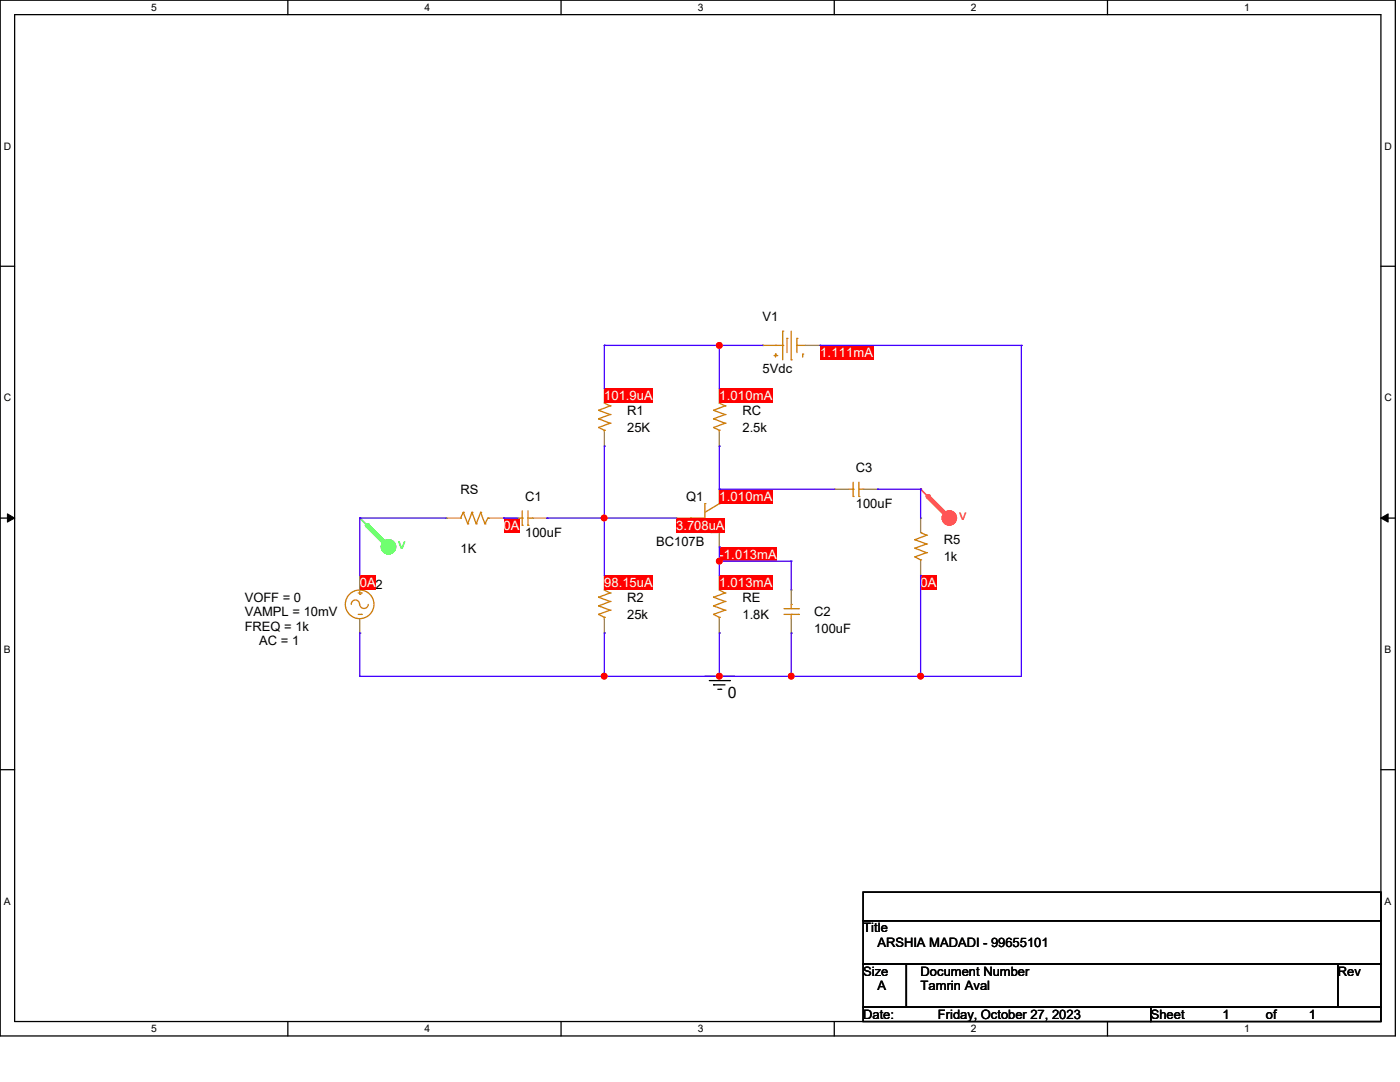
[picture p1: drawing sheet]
<svg xmlns="http://www.w3.org/2000/svg" width="279mm" height="216mm" viewBox="0 0 279 216" stroke-linecap="round" stroke-linejoin="round" font-family="sans-serif">
<path d="M0 0h278.5v206.7h-278.5zM2.9 2.9h272.7v200.9h-272.7z" fill="none" stroke="#000" stroke-width=".25"/>
<g fill="#fff">
<path d="M30.2 .3h1.1v2.3h-1.1z"/>
<path d="M30.2 204.1h1.1v2.3h-1.1z"/>
</g>
<path d="M57.4 0v2.9M57.4 203.8v2.9" fill="none" stroke="#000" stroke-width=".25"/>
<g fill="#fff">
<path d="M84.7 .3h1.1v2.3h-1.1z"/>
<path d="M84.7 204.1h1.1v2.3h-1.1z"/>
</g>
<path d="M112 0v2.9M112 203.8v2.9" fill="none" stroke="#000" stroke-width=".25"/>
<g fill="#fff">
<path d="M139.2 .3h1.1v2.3h-1.1z"/>
<path d="M139.2 204.1h1.1v2.3h-1.1z"/>
</g>
<path d="M166.5 0v2.9M166.5 203.8v2.9" fill="none" stroke="#000" stroke-width=".25"/>
<g fill="#fff">
<path d="M193.8 .3h1.1v2.3h-1.1z"/>
<path d="M193.8 204.1h1.1v2.3h-1.1z"/>
</g>
<path d="M221 0v2.9M221 203.8v2.9" fill="none" stroke="#000" stroke-width=".25"/>
<g fill="#fff">
<path d="M248.3 .3h1.1v2.3h-1.1z"/>
<path d="M248.3 204.1h1.1v2.3h-1.1z"/>
<path d="M.8 28h1.4v2.3h-1.4z"/>
<path d="M276.3 28h1.4v2.3h-1.4z"/>
<path d="M.8 78.2h1.4v2.3h-1.4z"/>
<path d="M276.3 78.2h1.4v2.3h-1.4z"/>
</g>
<path d="M0 53.1h2.9M275.6 53.1h2.9" fill="none" stroke="#000" stroke-width=".25"/>
<g fill="#fff">
<path d="M.8 128.5h1.3v2.2h-1.3z"/>
<path d="M276.3 128.5h1.3v2.2h-1.3z"/>
</g>
<path d="M0 103.4h2.9M275.6 103.4h2.9" fill="none" stroke="#000" stroke-width=".25"/>
<path d="M1.5 102.5l1.4 .9-1.4 .8zM275.6 103.4l1.4-.9v1.7z" fill="#000" stroke="#000" stroke-width=".2"/>
<g fill="#fff">
<path d="M.8 178.7h1.3v2.2h-1.3z"/>
<path d="M276.3 178.7h1.3v2.2h-1.3z"/>
</g>
<g fill="none" stroke="#000" stroke-width=".25">
<path d="M140.7 135h5.7M141.6 135.8h4M142.4 136.7h.1M142.4 136.7h2.3M143.3 137.5h.5M143.8 137.5h.1M145.6 135.8h.1M146.4 135h.1M0 153.6h2.9M275.6 153.6h2.9M172.3 178h103.3v5.7h-103.3zM172.3 183.7h103.3v8.7h-103.3z"/>
<path d="M172.3 192.4h8.6v8.6h-8.6zM180.9 192.4h86.1v8.6h-86.1zM267 192.4h8.6v8.6h-8.6zM172.3 201h57.4v2.8h-57.4zM229.7 201h45.9v2.8h-45.9z"/>
</g>
<circle cx="77.5" cy="109.1" r="1.42" fill="#5f5" stroke="#5f5" stroke-width=".25"/>
<path d="M71.8 103.4h.1M71.8 103.4l5.8 5.7" fill="none" stroke="#5f5" stroke-width=".25"/>
<path d="M73.2 104.8l4.4 4.3" fill="none" stroke="#5f5" stroke-width=".85"/>
<circle cx="73.2" cy="104.8" r=".42" fill="#5f5"/>
<circle cx="189.5" cy="103.4" r="1.42" fill="#f55" stroke="#f55" stroke-width=".25"/>
<path d="M183.7 97.6h.1M183.7 97.6l5.8 5.8" fill="none" stroke="#f55" stroke-width=".25"/>
<path d="M185.2 99.1l4.3 4.3" fill="none" stroke="#f55" stroke-width=".85"/>
<circle cx="185.2" cy="99.1" r=".42" fill="#f55"/>
<circle cx="77.5" cy="109.1" r="1.42" fill="#5f5" stroke="#5f5" stroke-width=".25"/>
<path d="M71.8 103.4h.1M71.8 103.4l5.8 5.7" fill="none" stroke="#5f5" stroke-width=".25"/>
<path d="M73.2 104.8l4.4 4.3" fill="none" stroke="#5f5" stroke-width=".85"/>
<circle cx="73.2" cy="104.8" r=".42" fill="#5f5"/>
<circle cx="189.5" cy="103.4" r="1.42" fill="#f55" stroke="#f55" stroke-width=".25"/>
<path d="M183.7 97.6h.1M183.7 97.6l5.8 5.8" fill="none" stroke="#f55" stroke-width=".25"/>
<path d="M185.2 99.1l4.3 4.3" fill="none" stroke="#f55" stroke-width=".85"/>
<circle cx="185.2" cy="99.1" r=".42" fill="#f55"/>
<circle cx="77.5" cy="109.1" r="1.42" fill="#5f5" stroke="#5f5" stroke-width=".25"/>
<path d="M71.8 103.4h.1M71.8 103.4l5.8 5.7" fill="none" stroke="#5f5" stroke-width=".25"/>
<path d="M73.2 104.8l4.4 4.3" fill="none" stroke="#5f5" stroke-width=".85"/>
<circle cx="73.2" cy="104.8" r=".42" fill="#5f5"/>
<circle cx="189.5" cy="103.4" r="1.42" fill="#f55" stroke="#f55" stroke-width=".25"/>
<path d="M183.7 97.6h.1M183.7 97.6l5.8 5.8" fill="none" stroke="#f55" stroke-width=".25"/>
<path d="M185.2 99.1l4.3 4.3" fill="none" stroke="#f55" stroke-width=".85"/>
<circle cx="185.2" cy="99.1" r=".42" fill="#f55"/>
<g fill="none" stroke="#cc8006" stroke-width=".25">
<path d="M182.6 111.1h.1M182.6 109.4h.1M182.6 107.7h.1M182.6 111.1l1.1 .6M182.6 109.4l2.3 .9M182.6 107.7l2.3 .8M183.7 106.3h.1M183.7 111.7h.1M183.7 106.3l1.2 .5M183.7 111.7v.3M184.9 110.3h.1M184.9 108.5h.1"/>
<path d="M184.9 106.8h.1M184.9 110.3l-2.3 .8M184.9 108.5l-2.3 .9M184.9 106.8l-2.3 .9"/>
</g>
<path d="M183.7 103.4h.1M183.7 114.9h.1M183.7 103.4v2.9M183.7 112v2.9" fill="none" stroke="#a84" stroke-width=".25"/>
<path d="M183.7 114.9h3.2v2.8h-3.2z" fill="#f00"/>
<g fill="none" stroke="#cc8006" stroke-width=".25">
<path d="M71.5 118.3h.6M71.8 118.6h.1M71.8 118v.6M72.1 118.3h.1M71.5 122.6h.6M71.8 120.6a.83 .83 0 0 0-.9-.9 .83 .83 0 0 0-.8 .9M72.1 122.6h.1M73.5 120.6a.85 .85 0 0 1-.9 .8 .85 .85 0 0 1-.8-.8"/>
<circle cx="71.8" cy="120.6" r="2.86"/>
</g>
<path d="M71.8 114.9h.1M71.8 114.9v2.8" fill="none" stroke="#a84" stroke-width=".25"/>
<path d="M71.8 114.9h3.2v2.8h-3.2z" fill="#f00"/>
<path d="M143.6 77.6h.1M143.6 77.6v2.8M71.8 126.3h.1M71.8 123.5v2.8" fill="none" stroke="#a84" stroke-width=".25"/>
<g fill="none" stroke="#cc8006" stroke-width=".25">
<path d="M142.4 85.3h.1M142.4 83.6h.1M142.4 81.9h.1M142.4 85.3l1.2 .6M142.4 83.6l2.3 .9M142.4 81.9l2.3 .8M143.6 80.4h.1M143.6 85.9h.1M143.6 80.4l1.1 .6M143.6 85.9v.2M144.7 84.5h.1M144.7 82.7h.1"/>
<path d="M144.7 81h.1M144.7 84.5l-2.3 .8M144.7 82.7l-2.3 .9M144.7 81l-2.3 .9"/>
</g>
<path d="M143.6 77.6h10.6v2.8h-10.6z" fill="#f00"/>
<path d="M143.6 89h.1M143.6 86.1v2.9M89 103.4h.1M89 103.4h2.9M97.6 103.4h2.9M100.5 103.4h.1" fill="none" stroke="#a84" stroke-width=".25"/>
<g fill="none" stroke="#cc8006" stroke-width=".25">
<path d="M91.9 103.4h.1M92.5 102.2h.1M92.5 102.2l.8 2.3M92.5 102.2l-.6 1.2M93.3 104.5h.1M94.2 102.2h.1M94.2 102.2l.8 2.3M94.2 102.2l-.9 2.3M95 104.5h.1M95.9 102.2h.1M95.9 102.2l.9 2.3M95.9 102.2l-.9 2.3"/>
<path d="M96.8 104.5h.1M97.4 103.4h.1M97.4 103.4l-.6 1.1M97.4 103.4h.2"/>
</g>
<path d="M100.5 103.4h3.2v2.9h-3.2z" fill="#f00"/>
<path d="M137.8 103.4h.1M137.8 103.4h2.9M140.7 100.5h.1M140.7 100.5v5.8M140.7 104.5l2.9 1.8M141.9 106.3h.1M141.9 106.3h1.7M142.7 104.8h.1M142.7 104.8l.9 1.5M143.6 100.5h.1M143.6 106.3h.1M143.6 100.5l-2.9 1.7" fill="none" stroke="#cc8006" stroke-width=".25"/>
<path d="M143.6 109.1h.1M143.6 106.3v2.8" fill="none" stroke="#a84" stroke-width=".25"/>
<g fill="#f00">
<path d="M143.6 109.1h7.5v2.9h-7.5z"/>
<path d="M151.1 109.1h3.9v2.9h-3.9z"/>
</g>
<path d="M135 103.4h.1M135 103.4h2.8" fill="none" stroke="#a84" stroke-width=".25"/>
<path d="M135 103.4h9.6v2.9h-9.6z" fill="#f00"/>
<path d="M143.6 97.6h.1M143.6 97.6v2.9" fill="none" stroke="#a84" stroke-width=".25"/>
<path d="M143.6 97.6h10.6v2.9h-10.6z" fill="#f00"/>
<g fill="none" stroke="#cc8006" stroke-width=".25">
<path d="M119.5 119.2h.1M119.5 119.2l2.3 .8M120.6 117.7h.1M120.6 117.7l1.2 .6M121.8 118.3h.1M121.8 118.3l-2.3 .9M119.5 122.6h.1M119.5 120.9h.1M119.5 122.6l1.1 .6M119.5 120.9l2.3 .9M120.6 123.2h.1M120.6 123.2v.3"/>
<path d="M121.8 121.8h.1M121.8 120h.1M121.8 121.8l-2.3 .8M121.8 120l-2.3 .9M156.5 122.6h2.8M156.5 121.5h2.8M157.9 120.6h.1M157.9 122.6h.1M157.9 120.6v.9M157.9 122.6v.9M159.3 122.6h.1M159.3 121.5h.1"/>
</g>
<path d="M120.6 114.9h.1M120.6 114.9v2.8M157.9 117.7h.1M157.9 117.7v2.9M157.9 126.3h.1M157.9 123.5v2.8" fill="none" stroke="#a84" stroke-width=".25"/>
<path d="M120.6 114.9h9.7v2.8h-9.7z" fill="#f00"/>
<g fill="none" stroke="#a84" stroke-width=".25">
<path d="M152.2 68.9h.1M160.8 68.9h2.9M163.7 68.9h.1M166.5 97.6h.1M166.5 97.6h2.9M172.3 97.6h2.8M175.1 97.6h.1M100.5 103.4h.1M100.5 103.4h2.9M106.3 103.4h2.8M109.1 103.4h.1M120.6 126.3h.1"/>
<path d="M120.6 123.5v2.8"/>
</g>
<g fill="none" stroke="#cc8006" stroke-width=".25">
<path d="M152.2 68.9h.1M152.2 68.9h4M154.5 71h.5M154.8 70.7h.1M154.8 70.7v.5M155 71h.1M156.2 68.9h.1M156.2 66.1h.1M156.2 66.1v5.7M157.1 67.5h.1M157.1 67.5v2.9M157.9 71.8h.1"/>
<path d="M157.9 66.1v5.7M159 67.5h.1M159 68.9h.1M159 67.5v2.9M159 68.9h1.8M160.2 70.7h.1M160.2 70.7v.5M169.4 97.6h.9M170.3 99.1h.1M170.3 97.6h.1M170.3 96.2v2.9M171.4 99.1h.1"/>
<path d="M171.4 96.2v2.9M171.4 97.6h.9M172.3 97.6h.1M103.4 103.4h.8M104.2 104.8h.1M104.2 103.4h.1M104.2 101.9v2.9M105.4 104.8h.1M105.4 101.9v2.9M105.4 103.4h.9M106.3 103.4h.1"/>
</g>
<path d="M163.7 68.9h10.6v2.9h-10.6z" fill="#f00"/>
<g fill="none" stroke="#cc8006" stroke-width=".25">
<path d="M142.4 119.2h.1M142.4 119.2l2.3 .8M143.6 117.7h.1M143.6 117.7l1.1 .6M144.7 118.3h.1M144.7 118.3l-2.3 .9M142.4 122.6h.1M142.4 120.9h.1M142.4 122.6l1.2 .6M142.4 120.9l2.3 .9M143.6 123.2h.1M143.6 123.2v.3"/>
<path d="M144.7 121.8h.1M144.7 120h.1M144.7 121.8l-2.3 .8M144.7 120l-2.3 .9"/>
</g>
<path d="M143.6 114.9h.1M143.6 114.9v2.8" fill="none" stroke="#a84" stroke-width=".25"/>
<path d="M143.6 114.9h10.6v2.8h-10.6z" fill="#f00"/>
<path d="M120.6 77.6h.1M120.6 77.6v2.8M143.6 126.3h.1M143.6 123.5v2.8" fill="none" stroke="#a84" stroke-width=".25"/>
<g fill="none" stroke="#cc8006" stroke-width=".25">
<path d="M119.5 85.3h.1M119.5 83.6h.1M119.5 81.9h.1M119.5 85.3l1.1 .6M119.5 83.6l2.3 .9M119.5 81.9l2.3 .8M120.6 80.4h.1M120.6 85.9h.1M120.6 80.4l1.2 .6M120.6 85.9v.2M121.8 84.5h.1M121.8 82.7h.1"/>
<path d="M121.8 81h.1M121.8 84.5l-2.3 .8M121.8 82.7l-2.3 .9M121.8 81l-2.3 .9"/>
</g>
<path d="M120.6 77.6h9.7v2.8h-9.7z" fill="#f00"/>
<path d="M120.6 89h.1M120.6 86.1v2.9" fill="none" stroke="#a84" stroke-width=".25"/>
<g fill="none" stroke="#4200ff" stroke-width=".25">
<path d="M120.6 68.9h.1M120.6 68.9v8.7M120.6 68.9h31.6M143.6 68.9h.1M143.6 68.9v8.7M163.7 68.9h.1M163.7 68.9h40.1M203.8 68.9h.1M203.8 68.9v66.1h-132M120.6 89h.1M120.6 89v25.9M143.6 89h.1"/>
<path d="M143.6 97.6h.1M143.6 89v8.6M143.6 97.6h22.9M175.1 97.6h.1M175.1 97.6h8.6M183.7 97.6h.1M183.7 97.6v5.8M71.8 103.4h.1M71.8 103.4h17.2M71.8 103.4v11.5M100.5 103.4h.1M100.5 103.4h2.9"/>
<path d="M109.1 103.4h.1M109.1 103.4h25.9M120.6 103.4h.1M143.6 109.1h.1M143.6 112h.1M143.6 109.1v5.8M143.6 112h14.3M157.9 112h.1M157.9 112v5.7M183.7 114.9h.1M183.7 114.9v20.1M71.8 135h.1"/>
<path d="M71.8 126.3h.1M71.8 126.3v8.7M120.6 135h.1M120.6 126.3h.1M120.6 126.3v8.7M143.6 126.3h.1M143.6 135h.1M143.6 126.3v8.7M157.9 126.3h.1M157.9 135h.1M157.9 126.3v8.7M183.7 135h.1"/>
</g>
<g fill="#f00" stroke="#f00" stroke-width=".25">
<circle cx="143.6" cy="112" r=".55"/>
<circle cx="143.6" cy="68.9" r=".55"/>
<circle cx="157.9" cy="134.9" r=".55"/>
<circle cx="143.6" cy="134.9" r=".55"/>
<circle cx="120.6" cy="134.9" r=".55"/>
<circle cx="183.7" cy="134.9" r=".55"/>
<circle cx="120.6" cy="103.4" r=".55"/>
</g>
<text font-size="3.1" x="145.3" y="139.2">0</text>
<g font-size="2.6">
<text x="152.2" y="64.1">V1</text>
<text x="152.2" y="74.4">5Vdc</text>
<text x="125.2" y="82.8">R1</text>
<text x="148.2" y="82.8">RC</text>
<text x="125.2" y="86.2">25K</text>
<text x="148.2" y="86.2">2.5k</text>
<text x="170.8" y="94.2">C3</text>
<text x="91.9" y="98.6">RS</text>
<text x="104.8" y="99.9">C1</text>
<text x="136.9" y="99.9">Q1</text>
<text x="170.8" y="101.4">100uF</text>
<text x="104.8" y="107.1">100uF</text>
<text x="91.9" y="110.3">1K</text>
<text x="130.9" y="108.9">BC107B</text>
<text x="188.3" y="108.6">R5</text>
<text x="188.3" y="112">1k</text>
<text x="73.2" y="117.5">V2</text>
<text x="48.9" y="125.8">FREQ = 1k</text>
<text x="48.9" y="122.9">VAMPL = 10mV</text>
<text x="48.9" y="120.1">VOFF = 0</text>
<text x="125.2" y="120.1">R2</text>
<text x="125.2" y="123.5">25k</text>
<text x="148.2" y="120.1">RE</text>
<text x="148.2" y="123.5">1.8K</text>
<text x="162.5" y="122.9">C2</text>
<text x="51.7" y="128.7">AC = 1</text>
<text x="162.5" y="126.4">100uF</text>
<text x="172.3" y="186.1">Title</text>
<text x="175.1" y="188.9">ARSHIA MADADI - 99655101</text>
<text x="172.3" y="194.7">Size</text>
<text x="175.1" y="197.6">A</text>
<text x="183.7" y="194.7">Document Number</text>
<text x="183.7" y="197.6">Tamrin Aval</text>
<text x="267" y="194.7">Rev</text>
<text x="172.3" y="203.3">Date:</text>
<text x="187.2" y="203.3">Friday, October 27, 2023</text>
<text x="229.7" y="203.3">Sheet</text>
<text x="244" y="203.3">1</text>
<text x="252.6" y="203.3">of</text>
<text x="261.2" y="203.3">1</text>
</g>
<g font-size="2.6" fill="#fff">
<text x="163.7" y="71.2">1.111mA</text>
<text x="120.6" y="79.9">101.9uA</text>
<text x="143.6" y="79.9">1.010mA</text>
<text x="143.6" y="99.9">1.010mA</text>
<text x="100.5" y="105.7">0A</text>
<text x="135" y="105.7">3.708uA</text>
<text x="143.6" y="111.5">-1.013mA</text>
<text x="71.8" y="117.2">0A</text>
<text x="120.6" y="117.2">98.15uA</text>
<text x="143.6" y="117.2">1.013mA</text>
<text x="183.7" y="117.2">0A</text>
</g>
<g font-size="2.1">
<text x="30.2" y="2.2">5</text>
<text x="84.7" y="2.2">4</text>
<text x="139.2" y="2.2">3</text>
<text x="193.8" y="2.2">2</text>
<text x="248.3" y="2.2">1</text>
<text x=".8" y="29.8">D</text>
<text x="276.3" y="29.8">D</text>
<text x=".8" y="80.1">C</text>
<text x="276.3" y="80.1">C</text>
<text x=".8" y="130.3">B</text>
<text x="276.3" y="130.3">B</text>
<text x=".8" y="180.5">A</text>
<text x="276.3" y="180.5">A</text>
<text x="30.2" y="206">5</text>
<text x="84.7" y="206">4</text>
<text x="139.2" y="206">3</text>
<text x="193.8" y="206">2</text>
<text x="248.3" y="206">1</text>
</g>
<text font-size="2.1" fill="#f55" x="191.5" y="103.8">V</text>
<text font-size="2.1" fill="#5f5" x="79.5" y="109.5">V</text>
</svg>
